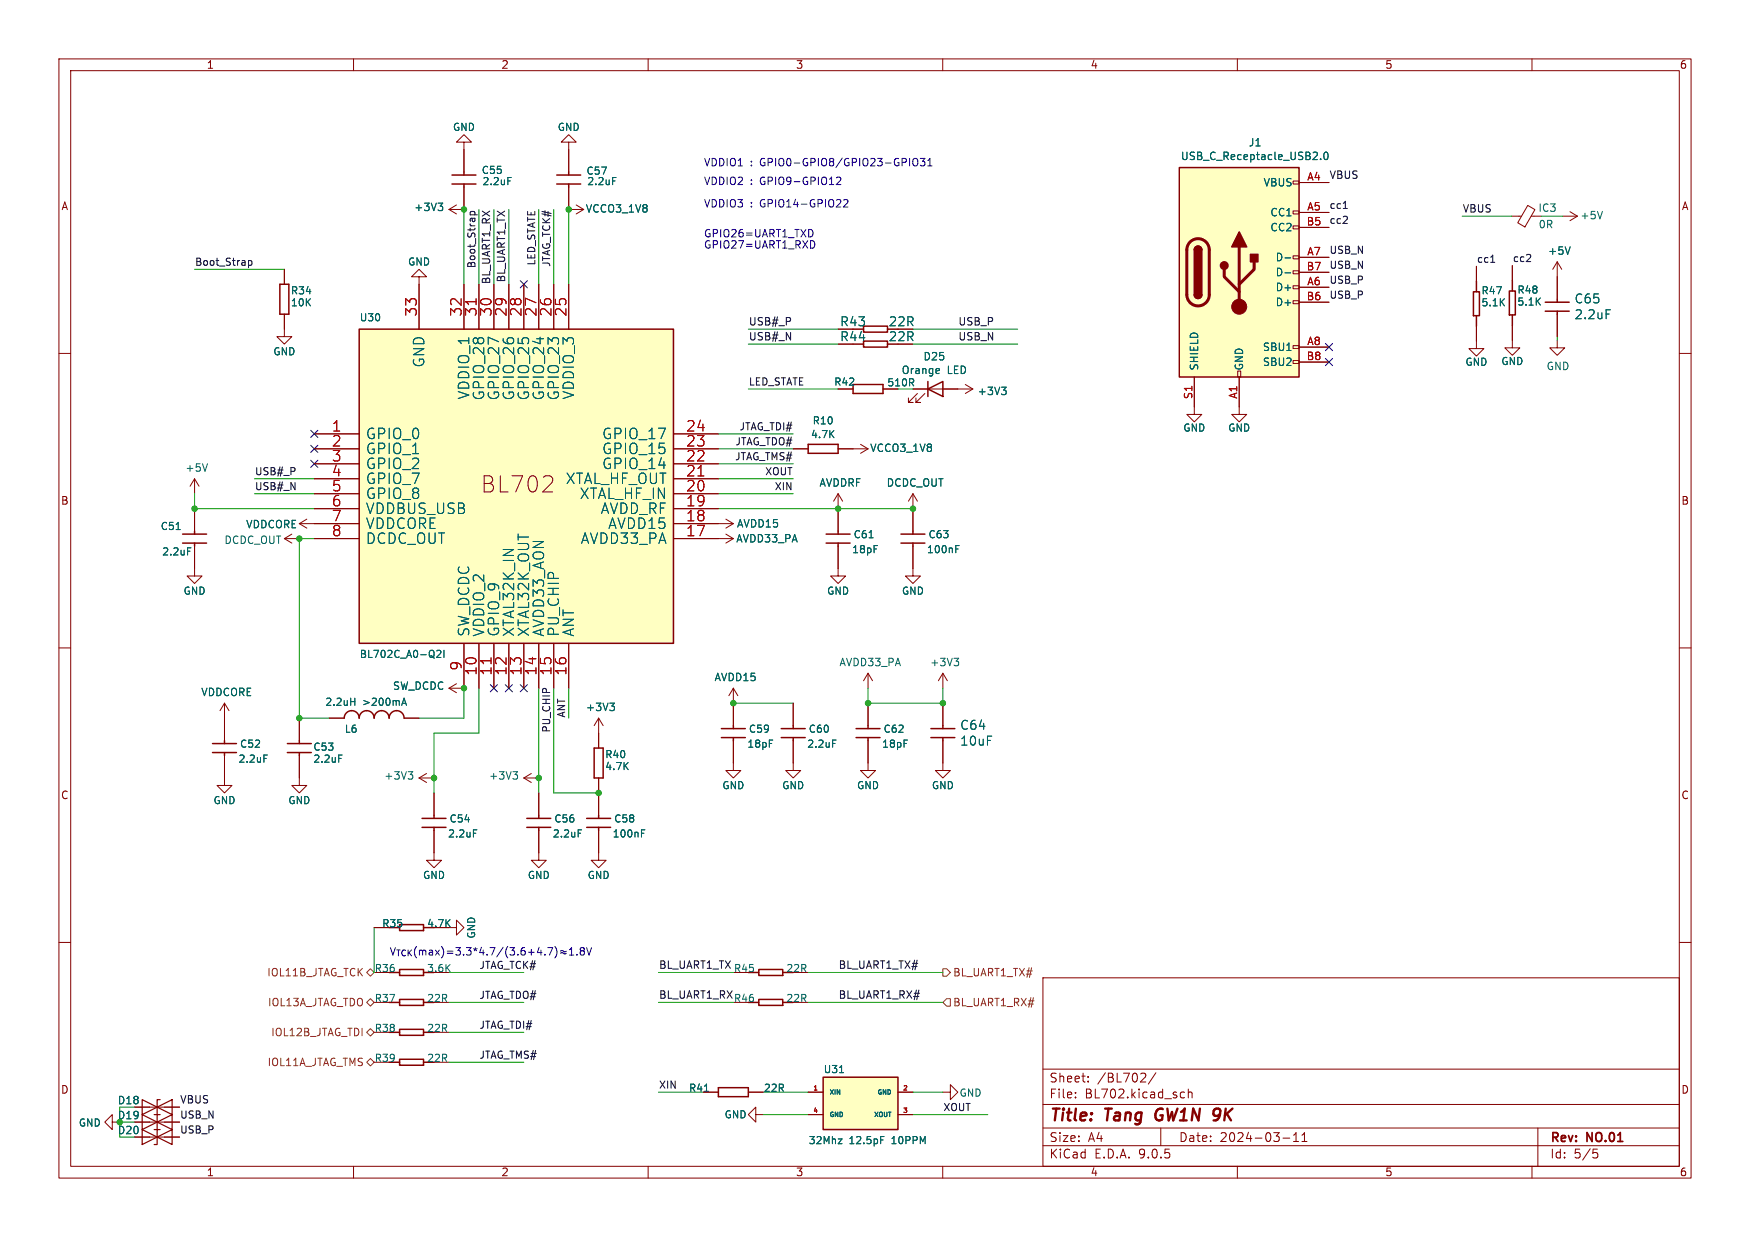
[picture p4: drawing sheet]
<svg xmlns="http://www.w3.org/2000/svg" width="297mm" height="210mm" viewBox="0 0 297 210" stroke-linecap="round" stroke-linejoin="round" font-family="sans-serif">
<g fill="none" stroke="#840000" stroke-width=".17">
<path d="M10 10h277v190h-277zM12 12h273v186h-273zM60 10v2M110 10v2M160 10v2M210 10v2M260 10v2M76.2 35.6l1.3 .7M76.2 35.6h2.5M77.5 34.8l-1.3 .8M256.5 36.7h1.7M259.3 34.9l1.2 .7-1.7 2.9-1.2-.7z"/>
<path d="M259.9 36.7h1.7M265.2 36.7h2.5M266.4 35.9l1.3 .8M267.7 36.7l-1.3 .8M71.1 47h1.3l-1.3-1.3-1.3 1.3h1.3v1.3M264.3 44.5l-.8 1.2M264.3 44.5l.7 1.2M264.3 44.5v2.5M10 60h2M134.6 76.2h2.6M142.2 76.2h5.1M146 75.4l1.3 .8"/>
<path d="M147.3 76.2l-1.3 .8M285 60h2M33 92.7v5.1h1.3l-1.3 1.3-1.3-1.3h1.3M33 86.4v3.8M48.3 91.4l1.2 .8M48.3 91.4h2.5M49.5 90.7l-1.2 .7M121.9 91.4h2.6M121.9 88.9h2.6M123.2 88.1l1.3 .8M123.2 90.7l1.3 .7M124.5 88.9l-1.3 .8"/>
<path d="M124.5 91.4l-1.3 .8M142.2 92.7v5.1h1.3l-1.3 1.3-1.2-1.3h1.2M142.2 83.8l-.7 1.3M142.2 83.8l.8 1.3M142.2 83.8v6.4M154.9 92.7v5.1h1.3l-1.3 1.3-1.2-1.3h1.2M154.9 83.8l-.7 1.3M154.9 83.8l.8 1.3M154.9 83.8v6.4M10 110h2M38.1 119.4l-.8 1.3M38.1 119.4l.8 1.3"/>
<path d="M38.1 119.4v2.5M124.5 116.8v6.4M124.5 116.8l-.8 1.3M124.5 116.8l.7 1.3M134.6 119.4v3.8M147.3 114.3v2.5M147.3 119.4v3.8M147.3 114.3l-.7 1.3M147.3 114.3l.8 1.3M160 114.3v2.5M160 119.4v3.8M160 114.3l-.7 1.3"/>
<path d="M160 114.3l.8 1.3M285 110h2M91.4 134.6v3.8M101.6 124.5v2.5M101.6 132.1v2.5M124.5 125.7v5.1h1.2l-1.2 1.3-1.3-1.3h1.3M134.6 125.7v5.1h1.3l-1.3 1.3-1.3-1.3h1.3M147.3 125.7v5.1h1.3l-1.3 1.3-1.3-1.3h1.3M160 125.7v5.1h1.3l-1.3 1.3-1.3-1.3h1.3M91.4 141v3.8M10 160h2M73.7 170.2h2.5"/>
<path d="M73.7 175.3h2.5M134.6 165.1h2.6M177 166h108v32h-108zM285 160h2M19 190.5v-1.3l-1.2 1.3 1.2 1.3v-1.3h1.3M60 198v2M73.7 180.3h2.5M110 198v2M119.4 185.4h2.5M127 185.4h2.5M128.3 189.2v-1.2l-1.3 1.2 1.3 1.3v-1.3h1.2M160 198v2"/>
<path d="M160 185.4h1.3v-1.2l1.3 1.2-1.3 1.3v-1.3M177 194.5h108M177 191.5h108M177 187.5h108M177 181.5h108M182.5 186.3v.1M182.5 185.5v.1M184.7 183.6v.1M184.7 182.8v.1M194.2 182.2l.3 .3-.1 .3-.9 .9h1M196.2 182.1l-1.3 2M197 191.5v3"/>
<path d="M200.5 186.3h.5M200.5 185.5h.5M201.7 185.5l.2-.1 .3 .1 .1 .9M201.7 184.9v1.5M210 198v2M217.7 193.2h1.2M219.5 193.8h.9M219.5 192.7l.5-.4v1.5M221 193.8h.8M221 192.7l.4-.4v1.5M260 198v2M261 191.5v6.5"/>
<path d="M270.4 195.1h.7M270.5 195.7h.4l.3 .3v.3l-.2 .2-.5 .1"/>
</g>
<path d="M196.4 188.5a1.27 1.27 0 0 0 0 1.6M206.4 188.2h.4M206.8 189.4h-.5M206.9 189.7l-.6 .5" fill="none" stroke="#840000" stroke-width=".4"/>
<g fill="none" stroke="#840000" stroke-width=".25">
<path d="M137.2 75.4h5v1.6h-5zM31 90.7h4.1M31 92.2h4.1M33 90.2v.5M33 92.2v.5M140.2 90.7h4.1M140.2 92.2h4.1M142.2 90.2v.5M142.2 92.2v.5M152.9 90.7h4.1M152.9 92.2h4.1M154.9 90.2v.5"/>
<path d="M154.9 92.2v.5M89.4 138.9h4.1M91.4 138.4v.5M100.8 127h1.6v5.1h-1.6zM122.4 123.7h4.1M122.4 125.2h4.1M124.5 123.2v.5M124.5 125.2v.5M132.6 123.7h4.1M132.6 125.2h4.1M134.6 123.2v.5M134.6 125.2v.5"/>
<path d="M145.3 123.7h4.1M145.3 125.2h4.1M147.3 123.2v.5M147.3 125.2v.5M158 123.7h4.1M158 125.2h4.1M160 123.2v.5M160 125.2v.5M89.4 140.5h4.1M91.4 140.5v.5M66 165.1h1.8M66 170.2h1.8"/>
<path d="M66 175.3h1.8M67.8 164.6h4.1v1h-4.1zM67.8 169.7h4.1v1h-4.1zM67.8 174.8h4.1v1h-4.1zM67.8 179.8h4.1v1h-4.1zM127 165.1h1.8M128.8 164.6h4v1h-4zM66 180.3h1.8M121.9 184.7h5.1v1.5h-5.1z"/>
</g>
<g fill="none" stroke="#006464" stroke-width=".17">
<path d="M74.3 34.5h.8l-.4 .5M74.9 35l.2 .2v.3l-.2 .3M272 35.9l-.5 1.3M266.5 41.9l-.4 1.3M29.9 89.9h.7M31.8 93h.6M147.5 91.3h.7M162.2 93.2h.4M162.2 92.6h.6M161.9 111.8h.8l-.4 .4M162.5 112.2l.2 .3v.3l-.2 .2M141.3 125.6h.6"/>
<path d="M98.1 140.9h.6M119.6 185.3h.7"/>
</g>
<path d="M139.7 182.9h12.7v8.9h-12.7z" fill="#ffffc2"/>
<path d="M94.5 31.2h4.1M94.5 29.7h4.1M96.5 29.2v.5M96.5 31.2v.6M127 170.2h1.8M128.8 169.7h4v1h-4zM139.7 182.9h12.7v8.9h-12.7z" fill="none" stroke="#840000" stroke-width=".25"/>
<path d="M96.5 25.4v3.8M96.5 31.8v3.8M210.3 69.1v1.3h1.3l-1.3 1.2-1.3-1.2h1.3M134.6 170.2h2.6M137.2 189.2h2.5M137.2 185.4h2.5M152.4 189.2h2.5M152.4 185.4h2.5" fill="none" stroke="#840000" stroke-width=".17"/>
<path d="M104 30.1h.6M142.3 193.4h.6l-.6 .8h.6M142.5 182.1h.7M149.5 193h.5" fill="none" stroke="#006464" stroke-width=".17"/>
<path d="M200.2 28.4h20.3v35.6h-20.3z" fill="#ffffc2"/>
<g fill="none" stroke="#840000" stroke-width=".17">
<path d="M78.7 24.1h1.3l-1.3-1.2-1.2 1.2h1.2v5.1M78.7 31.8v3.8M96.5 24.1h1.3l-1.3-1.2-1.3 1.2h1.3v1.3M96.5 35.6h2.6M97.8 34.8l1.3 .8M99.1 35.6l-1.3 .7M219.5 30.7h1v.5h-1zM219.5 35.8h1v.5h-1zM219.5 38.4h1v.5h-1zM220.5 31h5.1M220.5 36.1h5.1M220.5 38.6h5.1"/>
<path d="M219.5 43.4h1v.5h-1zM219.5 46h1v.5h-1zM219.5 48.5h1v.5h-1zM219.5 51.1h1v.5h-1zM219.5 58.7h1v.5h-1zM220.5 43.7h5.1M220.5 46.2h5.1M220.5 48.8h5.1M220.5 51.3h5.1M220.5 58.9h5.1M250.6 55.4v3.8h1.2l-1.2 1.3-1.3-1.3h1.3M250.6 45.2v2.6"/>
<path d="M256.7 55.2v3.9h1.2l-1.2 1.2-1.3-1.2h1.3M256.7 45.1v2.5M264.3 57.8v1.3h1.3l-1.3 1.2-1.3-1.2h1.3M264.3 47v3.8M264.3 53.3v3.9M149.9 66h2.5M154.9 66h10.2M155.7 66.8l-1.5 1.5h.7h-.7v-.7M157 66.8l-1.6 1.5h.8h-.8v-.7M163.8 65.3l1.3 .7M165.1 66l-1.3 .8M202.7 64v5.1"/>
<path d="M210.1 63h.5v1h-.5zM210.3 64v5.1M219.5 61.2h1v.5h-1zM220.5 61.5h5.1M76.2 116.8l1.3 .8M76.2 116.8h2.5M77.5 116.1l-1.3 .7M38.1 128.3v5.1h1.3l-1.3 1.2-1.3-1.2h1.3M38.1 121.9v3.8M50.8 128.3v5.1h1.3l-1.3 1.2-1.3-1.2h1.3M50.8 121.9v3.8M55.9 121.9h2.5"/>
<path d="M68.6 121.9h2.5M22.9 190.5h7.6M22.9 188h7.6M22.9 193h7.6"/>
</g>
<g fill="none" stroke="#840000" stroke-width=".25">
<path d="M76.7 31.2h4.1M76.7 29.7h4.1M78.7 29.2v.5M78.7 31.2v.6M200.2 28.4h20.3v35.6h-20.3zM146.6 57.9h4v1h-4zM146.6 55.4h4v1h-4zM202.7 42.4a.64 .64 0 0 1 .6-.6 .64 .64 0 0 1 .7 .6M202.7 50a.64 .64 0 0 0 .6 .7 .64 .64 0 0 0 .7-.7M250.1 49.5h1v4.1h-1zM250.6 47.8v1.7M250.6 53.6v1.8"/>
<path d="M256.2 49.4h1v4.1h-1zM256.7 47.6v1.8M256.7 53.5v1.7M262.3 51.3h4M262.3 52.8h4M264.3 50.8v.5M264.3 52.8v.5M144.8 65.3h5.1v1.5h-5.1zM157.5 66l2.5-1.2v2.5zM157.5 64.8v2.5M36.1 126.2h4M36.1 127.8h4"/>
<path d="M38.1 125.7v.5M38.1 127.8v.5M48.8 126.2h4M48.8 127.8h4M50.8 125.7v.5M50.8 127.8v.5M58.4 121.9a1.27 1.27 0 0 1 1.3-1.2 1.27 1.27 0 0 1 1.3 1.2 1.27 1.27 0 0 1 1.2-1.2 1.27 1.27 0 0 1 1.3 1.2 1.27 1.27 0 0 1 1.3-1.2 1.27 1.27 0 0 1 1.2 1.2 1.27 1.27 0 0 1 1.3-1.2 1.27 1.27 0 0 1 1.3 1.2"/>
</g>
<path d="M202 41.1a1.9 1.9 0 0 1 2-.4 1.9 1.9 0 0 1 1.2 1.7v7.6a1.91 1.91 0 0 1-1.9 1.9 1.91 1.91 0 0 1-1.9-1.9v-7.7l.2-.7zM207.8 45.7v1.3l2.5 2.5M210.3 41.9v10.2M212.9 44.5v1.2l-2.6 2.6" fill="none" stroke="#840000" stroke-width=".51"/>
<g fill="#840000" stroke="#840000" stroke-width=".25">
<path d="M202.7 42.4h1.3v7.6h-1.3z"/>
<path d="M202.9 42a.64 .64 0 0 1 .7-.2 .64 .64 0 0 1 .4 .6h-1.3z"/>
<path d="M202.7 50h1.3a.64 .64 0 0 1-.7 .7 .64 .64 0 0 1-.6-.7z"/>
<path d="M210.3 39.4l1.3 2.5h-2.6z"/>
<path d="M212.2 43.2h1.3v1.3h-1.3z"/>
<circle cx="207.8" cy="45.1" r=".63"/>
</g>
<circle cx="210.3" cy="52.1" r="1.27" fill="#840000" stroke="#840000" stroke-width=".17"/>
<g fill="none" stroke="#006464" stroke-width=".17">
<path d="M86.2 30.1h.6M224.1 27v.1M224.9 25.9l.1-.1a.68 .68 0 0 1 .4 .7 .68 .68 0 0 1-.4 .6 .84 .84 0 0 1-.1-1.2zM218.1 43.8h1M218.1 46.3h1M272.6 52.6h.7M159.3 62.6l.1 .3-.6 .1M159.4 63.4h-.1M170 65.7h.8l-.5 .5M170.5 66.2l.3 .3v.3l-.3 .2M59.5 119.1h.7M60.2 118.5v1.2"/>
<path d="M68.2 119.7l.4-1.2 .4 1.2M68.3 119.4h.6M44.8 128.2h.6M57.5 128.2h.6"/>
</g>
<path d="M24.1 189.2l2.6 1.3-2.6 1.3zM24.1 186.7l2.6 1.3-2.6 1.2zM24.1 191.8l2.6 1.2-2.6 1.3zM26.7 190.5l2.5-1.3v2.6zM26.7 188l2.5-1.3v2.5zM26.7 193l2.5-1.2v2.5zM27.2 189.2h-.5v2.6h-.5M27.2 186.7h-.5v2.5h-.5M27.2 191.8h-.5v2.5h-.5" fill="none" stroke="#840000" stroke-width=".2"/>
<path d="M61 55.9h53.3v53.3h-53.3z" fill="#ffffc2"/>
<path d="M47.5 48.3h1.5v5h-1.5zM61 55.9h53.3v53.3h-53.3zM71.6 138.9h4.1M73.7 138.4v.5M99.6 138.9h4M101.6 138.4v.5M67.8 157h4.1v1h-4.1zM71.6 140.5h4.1M73.7 140.5v.5M99.6 140.5h4M101.6 140.5v.5" fill="none" stroke="#840000" stroke-width=".25"/>
<g fill="none" stroke="#840000" stroke-width=".17">
<path d="M78.7 25.4v3.8M78.7 31.8v3.8M96.5 25.4v3.8M96.5 31.8v3.8M220.5 31h5.1M220.5 36.1h5.1M220.5 38.6h5.1M48.3 53.3v3.9h1.2l-1.2 1.2-1.3-1.2h1.3M48.3 45.7v2.6M71.1 48.3v7.6M78.7 48.3v7.6M81.3 48.3v7.6"/>
<path d="M83.8 48.3v7.6M86.4 48.3v7.6M88.9 48.3v7.6M91.4 48.3v7.6M94 48.3v7.6M96.5 48.3v7.6M220.5 43.7h5.1M220.5 46.2h5.1M220.5 48.8h5.1M220.5 51.3h5.1M220.5 58.9h5.1M250.6 45.2v2.6"/>
<path d="M250.6 55.4v2.5M256.7 45.1v2.5M256.7 55.2v2.6M264.3 47v3.8M264.3 53.3v3.9M53.3 73.7h7.7M53.3 76.2h7.7M53.3 78.7h7.7M114.3 73.7h7.6M114.3 76.2h7.6M114.3 78.7h7.6M134.6 76.2h2.6"/>
<path d="M142.2 76.2h2.6M149.9 66h2.5M154.9 66h2.6M160 66h2.6M202.7 64v6.4h1.3l-1.3 1.2-1.3-1.2h1.3M210.3 64v5.1M220.5 61.5h5.1M33 81.3l-.7 1.3M33 81.3l.8 1.3M33 81.3v2.5M33 86.4v3.8M33 92.7v3.8"/>
<path d="M50.8 88.9h10.2M50.8 88.9l1.3 .8M52.1 88.1l-1.3 .8M53.3 81.3h7.7M53.3 83.8h7.7M53.3 86.4h7.7M53.3 91.4h7.7M92.1 83.5h1.7M93.7 81l.1 .3-.1 .6M114.3 81.3h7.6M114.3 83.8h7.6M114.3 86.4h7.6"/>
<path d="M114.3 88.9h7.6M114.3 91.4h7.6M142.2 86.4v3.8M142.2 92.7v3.8M154.9 86.4v3.8M154.9 92.7v3.8M78.7 109.2v7.6M81.3 109.2v7.6M83.8 109.2v7.6M86.4 109.2v7.6M88.9 109.2v7.6M91.4 109.2v7.6"/>
<path d="M94 109.2v7.6M96.5 109.2v7.6M124.5 119.4v3.8M134.6 119.4v3.8M147.3 119.4v3.8M160 119.4v3.8M38.1 121.9v3.8M38.1 128.3v3.8M50.8 121.9v3.8M50.8 128.3v3.8M55.9 121.9h2.5M68.6 121.9h2.5"/>
<path d="M71.1 132.1h2.6M71.1 132.1l1.3 .7M72.4 131.3l-1.3 .8M73.7 134.6v3.8M88.9 132.1l1.3 .7M88.9 132.1h2.5M90.2 131.3l-1.3 .8M91.4 134.6v3.8M101.6 121.9l-.8 1.3M101.6 121.9l.8 1.3M101.6 121.9v5.1M101.6 132.1v6.3"/>
<path d="M124.5 125.7v3.8M134.6 125.7v3.8M147.3 125.7v3.8M160 125.7v3.8M63.5 157.5h2.5M73.7 141v5.1h1.2l-1.2 1.2-1.3-1.2h1.3M76.2 157.5h1.3v-1.3l1.2 1.3-1.2 1.3v-1.3M91.4 141v5.1h1.3l-1.3 1.2-1.2-1.2h1.2M101.6 141v5.1h1.3l-1.3 1.2-1.3-1.2h1.3M22.9 190.5h2.5M22.9 188h2.5M22.9 193h2.5"/>
<path d="M27.9 190.5h2.6M27.9 188h2.6M27.9 193h2.6M119.4 185.4h2.5M127 185.4h2.5M137.2 185.4h2.5M137.2 189.2h2.5M152.4 185.4h2.5M152.4 189.2h2.5"/>
</g>
<g fill="none" stroke="#006464" stroke-width=".17">
<path d="M74.3 34.5h.8l-.4 .5M74.9 35l.2 .2v.3l-.2 .3M86.2 30.1h.6M104 30.1h.6M224.1 27v.1M224.9 25.9l.1-.1a.68 .68 0 0 1 .4 .7 .68 .68 0 0 1-.4 .6 .84 .84 0 0 1-.1-1.2zM218.1 43.8h1M218.1 46.3h1M266.5 41.9l-.4 1.3M272.6 52.6h.7M35.2 78.7l-.4 1.3M159.3 62.6l.1 .3-.6 .1"/>
<path d="M159.4 63.4h-.1M170 65.7h.8l-.5 .5M170.5 66.2l.3 .3v.3l-.3 .2M29.9 89.9h.7M31.8 93h.6M147.5 91.3h.7M162.2 93.2h.4M162.2 92.6h.6M59.5 119.1h.7M60.2 118.5v1.2M68.2 119.7l.4-1.2 .4 1.2M68.3 119.4h.6"/>
<path d="M74.1 110.5l.5-.1 .2 .3-.7 .9h.7M75.3 110.4v1.2M103.5 119.4h.8l-.4 .5M104 119.9l.3 .2v.3l-.3 .2M44.8 128.2h.6M57.5 128.2h.6M69.3 131h.8l-.5 .5M69.8 131.5l.3 .2v.3l-.3 .3M87 131h.8l-.4 .5M87.6 131.5l.2 .2v.3l-.2 .3M141.3 125.6h.6M80.3 140.9h.6"/>
<path d="M98.1 140.9h.6M108.9 140.9h.5M108.9 141.5h.4M119.6 185.3h.7M142.3 193.4h.6l-.6 .8h.6M142.5 182.1h.7M149.5 193h.5"/>
</g>
<path d="M62.2 170.2l.7-.7 .6 .7-.6 .6zM62.2 165.1l.7-.6 .6 .6-.6 .6zM62.2 175.3l.7-.7 .6 .7-.6 .6zM160 164.5h.7l.6 .6-.6 .6h-.7zM160.7 169.5h.6v1.3h-.6l-.7-.6zM62.2 180.3l.7-.6 .6 .6-.6 .7z" fill="none" stroke="#725600" stroke-width=".17"/>
<path d="M79.8 36.5h1.2M79.8 36.5v-.4l.2-.2 .5 .1v.5M228 35.4h.7M42.2 44.2v1.3M42.2 44.3l.3-.1 .3 .3-.2 .5h-.4M253 44.5h.7" fill="none" stroke="#0f0f0f" stroke-width=".17"/>
<g fill="none" stroke="#009600" stroke-width=".17">
<path d="M78.7 35.6v12.7M81.3 35.6v12.7M83.8 35.6v12.7M86.4 35.6v12.7M91.4 35.6v12.7M94 35.6v12.7M96.5 35.6v12.7M248.2 36.7h8.3M261.6 36.7h3.6M33 45.7h15.3M127 55.9h15.2M127 58.4h15.2"/>
<path d="M154.9 55.9h17.8M154.9 58.4h17.8M264.3 57.2v.6M121.9 73.7h12.7M121.9 76.2h12.7M121.9 78.7h12.7M127 66h15.2M33 83.8v2.6h20.3M43.2 83.8h10.1M43.2 81.3h10.1M53.3 91.4h-2.5v30.5h5.1M121.9 83.8h12.7"/>
<path d="M121.9 86.4h33M121.9 81.3h12.7M78.7 116.8v5.1h-7.6M81.3 116.8v7.7h-7.6v10.1M91.4 116.8v17.8M94 116.8v17.8h7.6M96.5 116.8v5.1M124.5 119.4h10.1M147.3 116.8v2.6h12.7v-2.6M63.5 157.5v7.6M76.2 175.3h12.7M76.2 170.2h12.7"/>
<path d="M76.2 165.1h12.7M111.8 170.2h12.7M111.8 165.1h12.7M137.2 170.2h22.8M137.2 165.1h22.8M20.3 188v5M76.2 180.3h12.7M111.8 185.4h7.6M129.5 185.4h7.7M129.5 189.2h7.7M154.9 185.4h5.1M154.9 189.2h12.7"/>
</g>
<g fill="none" stroke="#000084" stroke-width=".17">
<path d="M88.3 47.7l1.2 1.2M89.5 47.7l-1.2 1.2M224.9 58.3l1.3 1.2M226.2 58.3l-1.3 1.2M52.7 78.1l1.2 1.2M52.7 73.1l1.2 1.2M52.7 75.6l1.2 1.2M53.9 78.1l-1.2 1.2M53.9 73.1l-1.2 1.2M53.9 75.6l-1.2 1.2M224.9 60.9l1.3 1.2M226.2 60.9l-1.3 1.2"/>
<path d="M83.2 116.2l1.2 1.2M84.4 116.2l-1.2 1.2M85.8 116.2l1.2 1.2M87 116.2l-1.2 1.2M88.3 116.2l1.2 1.2M89.5 116.2l-1.2 1.2"/>
</g>
<g fill="none" stroke="#0000c2" stroke-width=".17">
<path d="M137.6 39a.68 .68 0 0 1 .4 .6 .68 .68 0 0 1-.4 .6M142 30.2l.5-.1 .2 .3-.8 .9h.8M143.2 34l.5-.1 .2 .3-.8 .9h.8M155.1 27a.42 .42 0 0 1 .4-.1 .42 .42 0 0 1 .3 .4v.4a.42 .42 0 0 1-.5 .5 .42 .42 0 0 1-.4-.5v-.4zM156.2 26.9h.8l-.4 .5 .3 .1v.5l-.2 .2-.5-.2M157.5 28.2h.7M157.5 27.3l.3-.4v1.3M137.6 40.9a.64 .64 0 0 1 .7 .6 .64 .64 0 0 1-.7 .6M66.3 160.9l.4 1.2 .4-1.2M67.3 161.3h.6M67.6 161.3v1M68.8 161.4a.45 .45 0 0 0-.6 .4 .45 .45 0 0 0 .6 .4"/>
<path d="M69.3 161.3v1M69.4 161.7l.4 .6M69.8 161.3l-.5 .6M70.7 160.7a1.46 1.46 0 0 0 0 1.9M71.2 161.3v.8M71.2 161.4l.3-.1 .2 .2M71.7 161.5l.2-.2 .3 .1 .1 .7M71.7 161.5v.6M72.9 161.4h.5v.7M73.4 161.6l-.4 .1-.2 .1 .2 .3h.4M73.9 161.3l.7 .8M74.6 161.3l-.7 .8"/>
<path d="M74.9 160.7a1.46 1.46 0 0 1 0 1.9M75.9 161.5h1M75.9 161.8h1M77.4 160.9h.7l-.4 .5 .4 .1v.5l-.2 .1-.5-.1M78.7 162v.1M79.2 160.9h.8l-.5 .5 .4 .1v.5l-.2 .1-.5-.1M80.4 161.1l.3 .1M80.7 160.9v.3M80.7 161.2l-.2 .2M80.7 161.2l.2 .2M81 161.1l-.3 .1M81.7 160.8l-.3 .9h.8"/>
<path d="M82 161.3v.8M82.7 162v.1M83.2 160.9h.8l-.5 1.2M85.4 160.8l-1.1 1.6M86.2 160.7a1.46 1.46 0 0 0 0 1.9M86.5 160.9h.8l-.4 .5 .4 .1v.5l-.2 .1-.6-.1M87.9 162v.1M89 160.9h-.3a.86 .86 0 0 0 0 1.2l.4-.1v-.4l-.2-.2h-.4l-.1 .2M89.7 161.7h1M90.2 161.2v.9M91.5 160.8l-.3 .9h.8M91.8 161.3v.8"/>
<path d="M92.5 162v.1M93 160.9h.8l-.5 1.2M94.2 160.7a1.46 1.46 0 0 1 0 1.9M95.1 161.8l.3-.1 .5 .3 .2-.2M95.1 161.5l.3-.1 .5 .2 .2-.1M96.6 162.1h.8M96.6 161.2l.4-.3v1.2M97.9 162v.1M98.7 161.4l-.2 .3v.3l.2 .1h.4l.1-.2v-.2l-.3-.3M98.7 161.4l-.2-.2 .2-.3h.2l.3 .2-.3 .3M98.7 161.4h.2M99.5 160.9l.5 1.2 .4-1.2"/>
</g>
<g fill="#009600" stroke="#009600" stroke-width=".17">
<circle cx="160" cy="119.4" r=".46"/>
<circle cx="147.3" cy="119.4" r=".46"/>
<circle cx="124.5" cy="119.4" r=".46"/>
<circle cx="154.9" cy="86.4" r=".46"/>
<circle cx="20.3" cy="190.5" r=".46"/>
<circle cx="50.8" cy="121.9" r=".46"/>
<circle cx="33" cy="86.4" r=".46"/>
<circle cx="50.8" cy="91.4" r=".46"/>
<circle cx="142.2" cy="86.4" r=".46"/>
<circle cx="96.5" cy="35.6" r=".46"/>
<circle cx="78.7" cy="35.6" r=".46"/>
<circle cx="78.7" cy="116.8" r=".46"/>
<circle cx="91.4" cy="132.1" r=".46"/>
<circle cx="73.7" cy="132.1" r=".46"/>
<circle cx="101.6" cy="134.6" r=".46"/>
</g>
<text font-size="3.8" fill="#840000" x="81.6" y="83.9">BL702</text>
<g font-size="2.8" fill="#840000">
<text x="178" y="190.9">Title:</text>
<text x="187.7" y="190.9">Tang</text>
<text x="196.9" y="190.9">GW1N</text>
<text x="207.5" y="190.9">9K</text>
</g>
<g font-size="2.5" fill="#a90000">
<text x="70.9" y="53.8" transform="rotate(-90 70.9 53.8)">33</text>
<text x="78.5" y="53.8" transform="rotate(-90 78.5 53.8)">32</text>
<text x="81" y="53.8" transform="rotate(-90 81 53.8)">31</text>
<text x="83.6" y="53.8" transform="rotate(-90 83.6 53.8)">30</text>
<text x="86.1" y="53.8" transform="rotate(-90 86.1 53.8)">29</text>
<text x="88.6" y="53.8" transform="rotate(-90 88.6 53.8)">28</text>
<text x="91.2" y="53.8" transform="rotate(-90 91.2 53.8)">27</text>
<text x="93.7" y="53.8" transform="rotate(-90 93.7 53.8)">26</text>
<text x="96.3" y="53.8" transform="rotate(-90 96.3 53.8)">25</text>
<text x="56.3" y="73.4">1</text>
<text x="56.3" y="75.9">2</text>
<text x="116.4" y="73.4">24</text>
<text x="116.4" y="75.9">23</text>
<text x="56.3" y="78.5">3</text>
<text x="56.3" y="81">4</text>
<text x="56.3" y="83.6">5</text>
<text x="116.4" y="78.5">22</text>
<text x="116.4" y="81">21</text>
<text x="116.4" y="83.6">20</text>
<text x="56.3" y="86.1">6</text>
<text x="56.3" y="88.6">7</text>
<text x="116.4" y="86.1">19</text>
<text x="116.4" y="88.6">18</text>
<text x="56.3" y="91.2">8</text>
<text x="116.4" y="91.2">17</text>
<text x="78.5" y="113.9" transform="rotate(-90 78.5 113.9)">9</text>
<text x="81" y="114.8" transform="rotate(-90 81 114.8)">10</text>
<text x="83.6" y="114.8" transform="rotate(-90 83.6 114.8)">11</text>
<text x="86.1" y="114.8" transform="rotate(-90 86.1 114.8)">12</text>
<text x="88.6" y="114.8" transform="rotate(-90 88.6 114.8)">13</text>
<text x="91.2" y="114.8" transform="rotate(-90 91.2 114.8)">14</text>
<text x="93.7" y="114.8" transform="rotate(-90 93.7 114.8)">15</text>
<text x="96.3" y="114.8" transform="rotate(-90 96.3 114.8)">16</text>
</g>
<g font-size="2.5" fill="#006464">
<text x="72.2" y="62.4" transform="rotate(-90 72.2 62.4)">GND</text>
<text x="79.9" y="67.8" transform="rotate(-90 79.9 67.8)">VDDIO_1</text>
<text x="82.4" y="68" transform="rotate(-90 82.4 68)">GPIO_28</text>
<text x="84.9" y="68" transform="rotate(-90 84.9 68)">GPIO_27</text>
<text x="87.5" y="68" transform="rotate(-90 87.5 68)">GPIO_26</text>
<text x="90" y="68" transform="rotate(-90 90 68)">GPIO_25</text>
<text x="92.6" y="68" transform="rotate(-90 92.6 68)">GPIO_24</text>
<text x="95.1" y="68" transform="rotate(-90 95.1 68)">GPIO_23</text>
<text x="97.6" y="67.8" transform="rotate(-90 97.6 67.8)">VDDIO_3</text>
<text x="62" y="74.8">GPIO_0</text>
<text x="62" y="77.3">GPIO_1</text>
<text x="102.2" y="74.8">GPIO_17</text>
<text x="102.2" y="77.3">GPIO_15</text>
<text x="62" y="79.9">GPIO_2</text>
<text x="62" y="82.4">GPIO_7</text>
<text x="96" y="82.4">XTAL_HF_OUT</text>
<text x="102.2" y="79.9">GPIO_14</text>
<text x="62" y="84.9">GPIO_8</text>
<text x="62" y="87.5">VDDBUS_USB</text>
<text x="98.4" y="84.9">XTAL_HF_IN</text>
<text x="101.9" y="87.5">AVDD_RF</text>
<text x="62" y="90">VDDCORE</text>
<text x="62" y="92.6">DCDC_OUT</text>
<text x="98.5" y="92.6">AVDD33_PA</text>
<text x="103.2" y="90">AVDD15</text>
<text x="79.9" y="108.2" transform="rotate(-90 79.9 108.2)">SW_DCDC</text>
<text x="82.4" y="108.2" transform="rotate(-90 82.4 108.2)">VDDIO_2</text>
<text x="84.9" y="108.2" transform="rotate(-90 84.9 108.2)">GPIO_9</text>
<text x="87.5" y="108.2" transform="rotate(-90 87.5 108.2)">XTAL32K_IN</text>
<text x="90" y="108.2" transform="rotate(-90 90 108.2)">XTAL32K_OUT</text>
<text x="92.6" y="108.2" transform="rotate(-90 92.6 108.2)">AVDD33_AON</text>
<text x="95.1" y="108.2" transform="rotate(-90 95.1 108.2)">PU_CHIP</text>
<text x="97.6" y="108.2" transform="rotate(-90 97.6 108.2)">ANT</text>
</g>
<g font-size="2.1" fill="#006464">
<text x="267.1" y="51.7">C65</text>
<text x="142.5" y="55.6">R43</text>
<text x="150.7" y="55.6">22R</text>
<text x="267.1" y="54.4">2.2uF</text>
<text x="162.9" y="124.1">C64</text>
<text x="162.9" y="126.8">10uF</text>
</g>
<g font-size="2.1" fill="#840000">
<text x="142.5" y="58.1">R44</text>
<text x="150.7" y="58.1">22R</text>
<text x="178" y="184">Sheet:</text>
<text x="186.2" y="184">/BL702/</text>
<text x="178" y="186.7">File:</text>
<text x="184.1" y="186.7">BL702.kicad_sch</text>
<text x="178" y="196.9">KiCad</text>
<text x="178" y="194.1">Size:</text>
<text x="184.7" y="194.1">A4</text>
<text x="185.7" y="196.9">E.D.A.</text>
<text x="193.3" y="196.9">9.0.5</text>
<text x="200" y="194.1">Date:</text>
<text x="207" y="194.1">2024-03-11</text>
<text x="263" y="194.3">Rev:</text>
<text x="263" y="196.9">Id:</text>
<text x="267.1" y="196.9">5/5</text>
<text x="269.4" y="194.3">NO.01</text>
</g>
<g font-size="1.8" fill="#840000">
<text x="35" y="11.9">1</text>
<text x="85" y="11.9">2</text>
<text x="135" y="11.9">3</text>
<text x="185" y="11.9">4</text>
<text x="235" y="11.9">5</text>
<text x="285" y="11.9">6</text>
<text x="10.3" y="35.9">A</text>
<text x="285.3" y="35.9">A</text>
<text x="10.3" y="85.9">B</text>
<text x="285.3" y="85.9">B</text>
<text x="10.3" y="135.9">C</text>
<text x="285.3" y="135.9">C</text>
<text x="10.3" y="185.9">D</text>
<text x="285.3" y="185.9">D</text>
<text x="35" y="199.9">1</text>
<text x="85" y="199.9">2</text>
<text x="135" y="199.9">3</text>
<text x="185" y="199.9">4</text>
<text x="235" y="199.9">5</text>
<text x="285" y="199.9">6</text>
</g>
<g font-size="1.8" fill="#0000c2">
<text x="119.4" y="28.3">VDDIO1</text>
<text x="127.3" y="28.3">:</text>
<text x="129.1" y="28.3">GPIO0-GPIO8/GPIO23-GPIO31</text>
<text x="119.4" y="35.3">VDDIO3</text>
<text x="119.4" y="31.5">VDDIO2</text>
<text x="127.3" y="35.3">:</text>
<text x="127.3" y="31.5">:</text>
<text x="129.1" y="35.3">GPIO14-GPIO22</text>
<text x="129.1" y="31.5">GPIO9-GPIO12</text>
<text x="119.4" y="40.4">GPIO26=UART1_TXD</text>
<text x="119.4" y="42.3">GPIO27=UART1_RXD</text>
</g>
<g font-size="1.8" fill="#006464">
<text x="200.3" y="27.4">USB_C_Receptacle_USB2.0</text>
<text x="211.8" y="25.1">J1</text>
<text x="214.4" y="31.9">VBUS</text>
<text x="70.2" y="36">+3V3</text>
<text x="99.3" y="36.3">VCCO3_1V8</text>
<text x="215.5" y="36.9">CC1</text>
<text x="215.5" y="39.5">CC2</text>
<text x="261" y="36.2">IC3</text>
<text x="261" y="39">0R</text>
<text x="268.1" y="37.4">+5V</text>
<text x="216.4" y="44.6">D-</text>
<text x="216.4" y="47.1">D-</text>
<text x="262.6" y="43.5">+5V</text>
<text x="216.4" y="49.6">D+</text>
<text x="216.4" y="52.2">D+</text>
<text x="214.2" y="59.8">SBU1</text>
<text x="152.9" y="63.7">Orange</text>
<text x="156.6" y="61.4">D25</text>
<text x="160.8" y="63.7">LED</text>
<text x="203.6" y="63" transform="rotate(-90 203.6 63)">SHIELD</text>
<text x="211.2" y="63" transform="rotate(-90 211.2 63)">GND</text>
<text x="214.2" y="62.3">SBU2</text>
<text x="262.4" y="63">GND</text>
<text x="165.8" y="67.3">+3V3</text>
<text x="147.6" y="76.9">VCCO3_1V8</text>
<text x="31.4" y="80.3">+5V</text>
<text x="139" y="82.8">AVDDRF</text>
<text x="150.4" y="82.8">DCDC_OUT</text>
<text x="41.7" y="89.9">VDDCORE</text>
<text x="125" y="89.8">AVDD15</text>
<text x="38" y="92.6">DCDC_OUT</text>
<text x="124.9" y="92.3">AVDD33_PA</text>
<text x="142.4" y="113.3">AVDD33_PA</text>
<text x="157.8" y="113.3">+3V3</text>
<text x="34.1" y="118.4">VDDCORE</text>
<text x="66.6" y="117.3">SW_DCDC</text>
<text x="121.2" y="115.8">AVDD15</text>
<text x="99.3" y="120.9">+3V3</text>
<text x="65.1" y="132.6">+3V3</text>
<text x="82.9" y="132.6">+3V3</text>
<text x="19.9" y="190.2">D19</text>
<text x="19.9" y="187.7">D18</text>
<text x="19.9" y="192.8">D20</text>
</g>
<g font-size="1.8" fill="#a90000">
<text x="221.8" y="30.7">A4</text>
<text x="221.8" y="35.8">A5</text>
<text x="221.7" y="38.4">B5</text>
<text x="221.7" y="46">B7</text>
<text x="221.8" y="43.4">A7</text>
<text x="221.7" y="51.1">B6</text>
<text x="221.8" y="48.5">A6</text>
<text x="221.8" y="58.7">A8</text>
<text x="221.7" y="61.2">B8</text>
<text x="202.4" y="67.9" transform="rotate(-90 202.4 67.9)">S1</text>
<text x="210.1" y="67.8" transform="rotate(-90 210.1 67.8)">A1</text>
</g>
<g font-size="1.8" fill="#0f0f0f">
<text x="225.6" y="30.4">VBUS</text>
<text x="248.2" y="36.2">VBUS</text>
<text x="83.3" y="48.3" transform="rotate(-90 83.3 48.3)">BL_UART1_RX</text>
<text x="85.8" y="48" transform="rotate(-90 85.8 48)">BL_UART1_TX</text>
<text x="127" y="57.9">USB#_N</text>
<text x="127" y="55.3">USB#_P</text>
<text x="162.6" y="55.3">USB_P</text>
<text x="162.6" y="57.9">USB_N</text>
<text x="111.8" y="164.6">BL_UART1_TX</text>
<text x="142.2" y="164.6">BL_UART1_TX#</text>
<text x="111.8" y="169.6">BL_UART1_RX</text>
<text x="142.2" y="169.6">BL_UART1_RX#</text>
<text x="30.5" y="187.4">VBUS</text>
</g>
<g font-size="1.8" fill="#725600">
<text x="45.3" y="166">IOL11B_JTAG_TCK</text>
<text x="161.7" y="166">BL_UART1_TX#</text>
<text x="45.4" y="171">IOL13A_JTAG_TDO</text>
<text x="161.7" y="171">BL_UART1_RX#</text>
<text x="45.9" y="176.1">IOL12B_JTAG_TDI</text>
<text x="45.3" y="181.2">IOL11A_JTAG_TMS</text>
</g>
<g font-size="1.7" fill="#006464">
<text x="76.8" y="22.4">GND</text>
<text x="94.6" y="22.4">GND</text>
<text x="81.7" y="29.7">C55</text>
<text x="99.4" y="29.9">C57</text>
<text x="81.8" y="31.6">2.2uF</text>
<text x="99.6" y="31.6">2.2uF</text>
<text x="69.2" y="45.3">GND</text>
<text x="49.3" y="50.2">R34</text>
<text x="49.3" y="52.2">10K</text>
<text x="251.3" y="50.2">R47</text>
<text x="251.3" y="52.2">5.1K</text>
<text x="257.4" y="50.1">R48</text>
<text x="257.4" y="52.1">5.1K</text>
<text x="61" y="54.8">U30</text>
<text x="46.3" y="60.5">GND</text>
<text x="150.5" y="65.8">510R</text>
<text x="248.6" y="62.3">GND</text>
<text x="254.7" y="62.2">GND</text>
<text x="137.5" y="74.6">4.7K</text>
<text x="137.8" y="72.3">R10</text>
<text x="200.7" y="73.5">GND</text>
<text x="208.3" y="73.5">GND</text>
<text x="27.2" y="90.2">C51</text>
<text x="27.4" y="94.5">2.2uF</text>
<text x="144.5" y="94.1">18pF</text>
<text x="144.8" y="91.6">C61</text>
<text x="157.2" y="94.1">100nF</text>
<text x="157.5" y="91.6">C63</text>
<text x="31.1" y="101.2">GND</text>
<text x="140.3" y="101.2">GND</text>
<text x="153" y="101.2">GND</text>
<text x="61" y="111.9">BL702C_A0-Q2I</text>
<text x="55.1" y="120">2.2uH</text>
<text x="58.4" y="124.6">L6</text>
<text x="61.5" y="120">&gt;200mA</text>
<text x="127" y="124.6">C59</text>
<text x="137.2" y="124.6">C60</text>
<text x="149.9" y="124.6">C62</text>
<text x="40.4" y="129.7">2.2uF</text>
<text x="40.6" y="127.1">C52</text>
<text x="53.1" y="129.7">2.2uF</text>
<text x="53.1" y="127.7">C53</text>
<text x="102.6" y="128.9">R40</text>
<text x="102.6" y="131">4.7K</text>
<text x="126.7" y="127.1">18pF</text>
<text x="136.9" y="127.1">2.2uF</text>
<text x="149.6" y="127.1">18pF</text>
<text x="36.1" y="136.7">GND</text>
<text x="48.8" y="136.7">GND</text>
<text x="122.5" y="134.2">GND</text>
<text x="132.7" y="134.2">GND</text>
<text x="145.4" y="134.2">GND</text>
<text x="158.1" y="134.2">GND</text>
<text x="75.9" y="142.4">2.2uF</text>
<text x="76.2" y="139.8">C54</text>
<text x="93.7" y="142.4">2.2uF</text>
<text x="94" y="139.8">C56</text>
<text x="103.9" y="142.4">100nF</text>
<text x="104.1" y="139.8">C58</text>
<text x="71.7" y="149.4">GND</text>
<text x="89.5" y="149.4">GND</text>
<text x="99.6" y="149.4">GND</text>
<text x="64.8" y="157.6">R35</text>
<text x="80.8" y="159.4" transform="rotate(-90 80.8 159.4)">GND</text>
<text x="63.5" y="165.2">R36</text>
<text x="72.4" y="165.2">3.6K</text>
<text x="124.5" y="165.2">R45</text>
<text x="133.3" y="165.2">22R</text>
<text x="63.5" y="170.3">R37</text>
<text x="72.4" y="170.3">22R</text>
<text x="124.5" y="170.3">R46</text>
<text x="133.3" y="170.3">22R</text>
<text x="63.5" y="175.4">R38</text>
<text x="72.4" y="175.4">22R</text>
<text x="63.5" y="180.5">R39</text>
<text x="72.4" y="180.5">22R</text>
<text x="116.8" y="185.6">R41</text>
<text x="129.5" y="185.6">22R</text>
<text x="139.7" y="182.4">U31</text>
<text x="13.3" y="191.5">GND</text>
<text x="122.9" y="190.1">GND</text>
<text x="162.8" y="186.4">GND</text>
<text x="137.2" y="194.5">32Mhz</text>
<text x="144.1" y="194.5">12.5pF</text>
<text x="151.5" y="194.5">10PPM</text>
</g>
<g font-size="1.7" fill="#0f0f0f">
<text x="225.6" y="35.5">cc1</text>
<text x="225.6" y="38.1">cc2</text>
<text x="33" y="45.2">Boot_Strap</text>
<text x="80.8" y="45.6" transform="rotate(-90 80.8 45.6)">Boot_Strap</text>
<text x="90.9" y="45.2" transform="rotate(-90 90.9 45.2)">LED_STATE</text>
<text x="93.5" y="45.4" transform="rotate(-90 93.5 45.4)">JTAG_TCK#</text>
<text x="225.6" y="45.7">USB_N</text>
<text x="225.6" y="43.2">USB_N</text>
<text x="250.6" y="44.7">cc1</text>
<text x="256.7" y="44.6">cc2</text>
<text x="225.6" y="50.8">USB_P</text>
<text x="225.6" y="48.2">USB_P</text>
<text x="127" y="65.5">LED_STATE</text>
<text x="124.7" y="75.7">JTAG_TDO#</text>
<text x="125.4" y="73.1">JTAG_TDI#</text>
<text x="43.2" y="83.3">USB#_N</text>
<text x="43.2" y="80.8">USB#_P</text>
<text x="124.7" y="78.2">JTAG_TMS#</text>
<text x="129.8" y="80.8">XOUT</text>
<text x="131.4" y="83.3">XIN</text>
<text x="93.5" y="124.5" transform="rotate(-90 93.5 124.5)">PU_CHIP</text>
<text x="96" y="121.9" transform="rotate(-90 96 121.9)">ANT</text>
<text x="81.3" y="164.6">JTAG_TCK#</text>
<text x="81.3" y="169.7">JTAG_TDO#</text>
<text x="81.3" y="174.7">JTAG_TDI#</text>
<text x="81.3" y="179.8">JTAG_TMS#</text>
<text x="111.8" y="184.9">XIN</text>
<text x="30.5" y="190">USB_N</text>
<text x="160" y="188.7">XOUT</text>
<text x="30.5" y="192.5">USB_P</text>
</g>
<g font-size="1.7" fill="#840000">
<text x="141.5" y="65.7">R42</text>
<text x="72.4" y="157.6">4.7K</text>
</g>
<g font-size="1.1" fill="#a90000">
<text x="137.9" y="185.2">1</text>
<text x="153.2" y="185.2">2</text>
<text x="137.9" y="189">4</text>
<text x="153.2" y="189">3</text>
</g>
<g font-size="1.1" fill="#006464">
<text x="140.7" y="189.8">GND</text>
<text x="140.7" y="186">XIN</text>
<text x="148.2" y="189.8">XOUT</text>
<text x="148.8" y="186">GND</text>
</g>
</svg>
